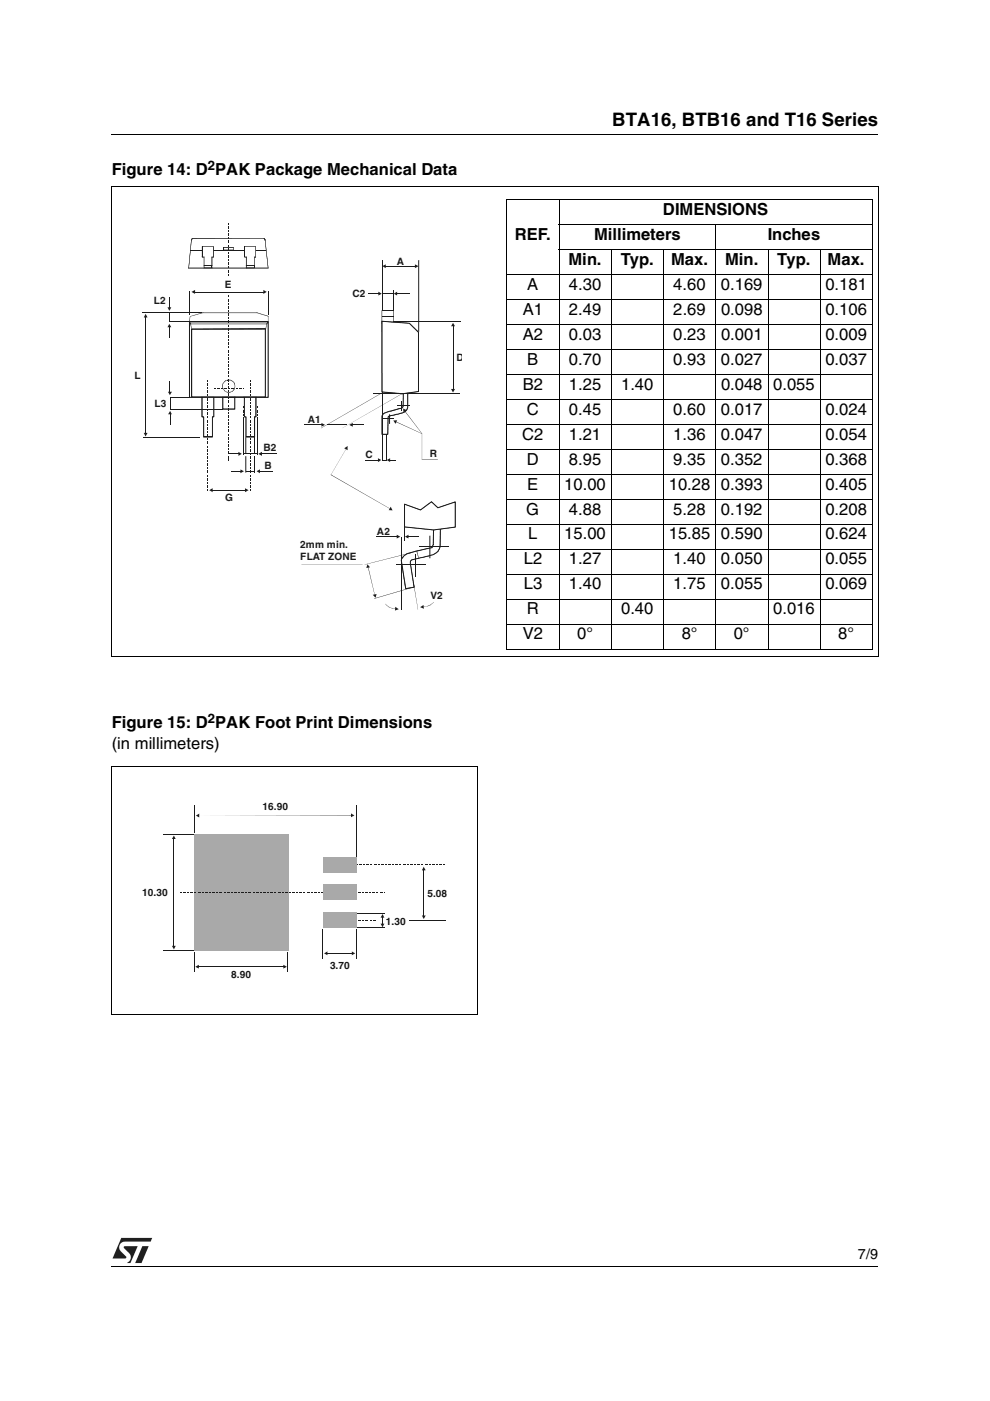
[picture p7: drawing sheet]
<svg xmlns="http://www.w3.org/2000/svg" width="210mm" height="297mm" viewBox="0 0 210 297" stroke-linecap="round" stroke-linejoin="round" font-family="sans-serif">
<path d="M23.7 28.6h162.5M23.7 268.5h162.5" fill="none" stroke="#000" stroke-width=".21"/>
<path d="M23.7 262.1h8.8v5.7h-8.8z" fill="#fff"/>
<g fill="#231f20">
<path d="M30.2 264.2h1.3l-1.5 3.6h-1.3z" fill-rule="evenodd"/>
<path d="M25.7 262.5h6.6l-.4 .7h-5.4a1.21 1.21 0 0 0-1.2 .8 1.21 1.21 0 0 0 .4 1.4l1.1 1-.1 .4h-2.8z" fill-rule="evenodd"/>
<path d="M26.3 264.3l2.9-.1-1.5 3.6h-.8a1.29 1.29 0 0 0 .5-2.1l-1.1-1.1z" fill-rule="evenodd"/>
</g>
<path d="M23.6 39.6h162.7M23.7 39.7v99.4M186.2 39.8v99.3M23.6 139.2h162.7M23.6 162.6h77.7M23.7 162.6v52.5M101.2 162.6v52.5M23.6 215.2h77.7" fill="none" stroke="#000" stroke-width=".21"/>
<g fill="#fff">
<path d="M28.3 47.1h69.5v82.5h-69.5z"/>
<path d="M40.2 68.2h16.7v16h-16.7z"/>
</g>
<path d="M40.2 68.2h16.7v16h-16.7z" fill="none" stroke="#1f1a17" stroke-width=".21"/>
<g fill="#1f1a17">
<path d="M40.2 68.2l16.7 .1z"/>
<path d="M56.8 68.2l.1 16.1z"/>
<path d="M40.1 84.2h16.8z"/>
</g>
<path d="M40.2 68.2v16" fill="none" stroke="#1f1a17" stroke-width=".21"/>
<path d="M40.6 69.8l15.7-.1v14.5h-15.7z" fill-rule="evenodd" fill="#fff"/>
<path d="M40.6 69.8l15.7-.1v14.5h-15.7z" fill="none" stroke="#1f1a17" stroke-width=".21"/>
<g fill="#1f1a17">
<path d="M40.6 69.7l15.7-.1v.2z"/>
<path d="M56.2 69.7l.1 14.5z"/>
<path d="M40.6 84.1h15.7v.1h-15.7z"/>
</g>
<path d="M40.6 69.8v14.4" fill="none" stroke="#1f1a17" stroke-width=".21"/>
<path d="M42.8 84.2h2.5v4.2h-.3v4.3h-1.8v-4.3h-.4z" fill-rule="evenodd" fill="#fff"/>
<path d="M42.8 84.2h2.5v4.2h-.3v4.3h-1.8v-4.3h-.4z" fill="none" stroke="#1f1a17" stroke-width=".21"/>
<g fill="#1f1a17">
<path d="M45 88.3v4.3v-4.3z"/>
<path d="M45 88.3h.3v.1h-.3z"/>
<path d="M45.3 84.2v4.1z"/>
<path d="M42.8 84.2h2.5z"/>
<path d="M42.8 84.2h.1l-.1 4.2z"/>
<path d="M42.8 88.3l.4 .1z"/>
<path d="M43.1 88.4h.1v4.3l-.1-.1z"/>
<path d="M43.2 92.5h1.8v.2h-1.8z"/>
</g>
<path d="M51.8 84.2h2.5v4.2h-.3v4.3h-1.8v-4.3h-.4z" fill-rule="evenodd" fill="#fff"/>
<path d="M51.8 84.2h2.5v4.2h-.3v4.3h-1.8v-4.3h-.4z" fill="none" stroke="#1f1a17" stroke-width=".21"/>
<g fill="#1f1a17">
<path d="M53.9 88.3h.1v4.3h-.1l.1-4.3z"/>
<path d="M54 88.3l.3 .1h-.3z"/>
<path d="M54.2 84.2h.1v4.1h-.1z"/>
<path d="M51.8 84.2h2.5z"/>
<path d="M51.8 84.2v4.2z"/>
<path d="M51.8 88.3l.4 .1z"/>
<path d="M52.1 88.4l.1 4.3z"/>
<path d="M52.2 92.5h1.8v.2h-1.8z"/>
</g>
<path d="M47.2 84.2h2.6v2.5h-2.6z" fill="#fff"/>
<path d="M47.2 84.2h2.6v2.5h-2.6z" fill="none" stroke="#1f1a17" stroke-width=".21"/>
<g fill="#1f1a17">
<path d="M47.2 84.2h.1l-.1 2.6z"/>
<path d="M47.2 86.7h2.6l-2.6 .1z"/>
<path d="M49.8 84.1v2.6z"/>
</g>
<path d="M47.2 84.2h2.6" fill="none" stroke="#1f1a17" stroke-width=".21"/>
<g fill="#1f1a17">
<path d="M40.3 67.1l-.1 1.2-.1-.1z"/>
<path d="M40.3 67.1l2.7-.8v.1v-.1v.1z"/>
<path d="M43 66.3h11.5l-11.5 .1z"/>
<path d="M54.5 66.3l2.4 .8-2.4-.7z"/>
<path d="M56.8 67l.1 1.3z"/>
</g>
<path d="M40.1 61.8v4.9M40.2 68.2h16.7M56.9 61.8v4.9" fill="none" stroke="#1f1a17" stroke-width=".21"/>
<path d="M40.6 61.9l.8-.4v.8l-.8-.4 .8-.4z" fill-rule="evenodd" fill="#1f1a17"/>
<path d="M41.3 61.9h14.6" fill="none" stroke="#1f1a17" stroke-width=".21"/>
<path d="M55.8 61.5l.8 .4-.8 .4v-.8l.8 .4z" fill-rule="evenodd" fill="#1f1a17"/>
<path d="M36.1 87.8v2.2" fill="none" stroke="#1f1a17" stroke-width=".21"/>
<path d="M36.1 87.1l.3 .7h-.8z" fill-rule="evenodd" fill="#1f1a17"/>
<path d="M35.9 69.3v2.2" fill="none" stroke="#1f1a17" stroke-width=".21"/>
<path d="M35.9 68.7l.4 .7h-.8z" fill-rule="evenodd" fill="#1f1a17"/>
<path d="M36 80.9v2.2" fill="none" stroke="#1f1a17" stroke-width=".21"/>
<path d="M35.6 83.1h.8l-.4 .7 .4-.7-.4 .7z" fill-rule="evenodd" fill="#1f1a17"/>
<path d="M35.9 63v2.2" fill="none" stroke="#1f1a17" stroke-width=".21"/>
<path d="M35.5 65.2h.8l-.4 .7 .4-.7-.4 .7z" fill-rule="evenodd" fill="#1f1a17"/>
<path d="M30.2 66.2h12.6M30.4 92.7h12" fill="none" stroke="#1f1a17" stroke-width=".21"/>
<path d="M30.5 91.8h.8l-.4 .7z" fill-rule="evenodd" fill="#1f1a17"/>
<path d="M30.9 67.2v24.7" fill="none" stroke="#1f1a17" stroke-width=".21"/>
<path d="M30.9 66.5l.4 .8h-.8z" fill-rule="evenodd" fill="#1f1a17"/>
<path d="M35.9 68.2h4.2M36.1 86.7h11.2M36.1 84.2h4.1" fill="none" stroke="#1f1a17" stroke-width=".21"/>
<path d="M51.9 103.5l.8 .4-.8 .5 .8-.5-.8 .5z" fill-rule="evenodd" fill="#1f1a17"/>
<path d="M45 103.9h7" fill="none" stroke="#1f1a17" stroke-width=".21"/>
<path d="M44.4 103.9l.7-.4v.9z" fill-rule="evenodd" fill="#1f1a17"/>
<path d="M51.6 88.5v7.9M52.1 92.7v3.4M52.1 96.7v3.5M54 92.7v3.4M54 96.7v3.5M54.5 88.5v7.9" fill="none" stroke="#1f1a17" stroke-width=".21"/>
<g fill="#1f1a17">
<path d="M51.5 86.2l.1 .3z"/>
<path d="M51.5 86.8l.1 .7z"/>
<path d="M51.5 87.8l.1 .3z"/>
<path d="M54.5 86.2v.3z"/>
<path d="M54.5 86.8v.7z"/>
<path d="M54.5 87.8v.3z"/>
</g>
<path d="M51.6 96.2h2.9" fill="none" stroke="#1f1a17" stroke-width=".21"/>
<path d="M52.1 99.9l1.9 .1z" fill="#1f1a17"/>
<path d="M48.6 96.2h2" fill="none" stroke="#1f1a17" stroke-width=".21"/>
<g fill="#1f1a17">
<path d="M50.5 95.8l.8 .4-.8 .4v-.8l.8 .4z" fill-rule="evenodd"/>
<path d="M51 99.5l.7 .4-.7 .4v-.8l.7 .4z" fill-rule="evenodd"/>
</g>
<path d="M49.1 99.9h2z" fill="#1f1a17"/>
<path d="M55.5 96.2h3.3" fill="none" stroke="#1f1a17" stroke-width=".21"/>
<path d="M54.8 96.2l.7-.4v.8z" fill-rule="evenodd" fill="#1f1a17"/>
<path d="M55.1 99.9h2.8" fill="none" stroke="#1f1a17" stroke-width=".21"/>
<path d="M54.4 99.9l.7-.4v.8z" fill-rule="evenodd" fill="#1f1a17"/>
<g fill="#1f1a17">
<path d="M48.5 80.5l.3 .1h-.3z"/>
<path d="M48.8 80.5l.3 .2-.4-.1z"/>
<path d="M49 80.7l.1-.1 .2 .2z"/>
<path d="M49.3 80.7l.2 .3-.3-.1z"/>
<path d="M49.5 80.9l.2 .3z"/>
<path d="M49.5 81.2l.2-.1v.3z"/>
<path d="M49.7 81.4l.1-.1v.4z"/>
<path d="M49.7 81.6l.1 .3z"/>
<path d="M49.8 81.9v.3z"/>
<path d="M49.7 82.1v.4z"/>
<path d="M49.7 82.4h.1l-.2 .3z"/>
<path d="M49.6 82.5l-.1 .4z"/>
<path d="M49.2 82.9l.3-.1-.3 .3z"/>
<path d="M48.9 83.1l.4-.1z"/>
<path d="M48.7 83.1l.1 .1-.1-.1h.3l-.3 .1z"/>
<path d="M48.4 83.2l.3-.1 .1 .1z"/>
<path d="M48.2 83.1h.3v.2z"/>
<path d="M47.9 83.1h.4l-.1 .1z"/>
<path d="M47.7 82.9l.3 .2z"/>
<path d="M47.5 82.8l.3 .1-.1 .1z"/>
<path d="M47.4 82.6l.2 .2h-.1z"/>
<path d="M47.2 82.3l.2 .3z"/>
<path d="M47.1 82.1l.2 .3h-.1l-.1-.3h.1z"/>
<path d="M47.1 81.9l.1-.1v.3h-.1v-.2h.1z"/>
<path d="M47.1 81.6h.1v.3h-.1z"/>
<path d="M47.2 81.3v.3z"/>
<path d="M47.4 81.1l-.1 .3z"/>
<path d="M47.5 80.9l.1 .1-.1 .2v-.3l.1 .1z"/>
<path d="M47.5 80.9l.3-.2-.2 .3z"/>
<path d="M47.7 80.7l.3-.1-.2 .3z"/>
<path d="M48 80.6l.3-.1v.1v-.1v.1z"/>
<path d="M48.3 80.5h.2v.1h-.2z"/>
<path d="M40.4 68.6l16.2 .1h-16.2z"/>
<path d="M56.5 68.7l-.2 1.2z"/>
<path d="M40.6 69.8h15.7v.1h-15.7z"/>
<path d="M40.3 68.7h.2l.1 1.1z"/>
</g>
<path d="M40.2 68.2l.2 .5M56.9 68.2l-.3 .5M36.1 84.2v2.5" fill="none" stroke="#1f1a17" stroke-width=".21"/>
<path d="M35.9 66.3v1.9z" fill="#1f1a17"/>
<path d="M40.7 50.7l.1-.1h15.3l.2 .4 .6 5.9h-16.9z" fill-rule="evenodd" fill="#fff"/>
<g fill="#1f1a17">
<path d="M40.8 50.6l15.2-.1z"/>
<path d="M40.7 50.6l.2-.1v.2z"/>
<path d="M40.7 50.7l.2-.1z"/>
<path d="M40.6 50.7l.1-.1 .1 .1z"/>
<path d="M40.6 50.7h.1l-.1 .1z"/>
<path d="M40.6 50.8l.1 .1z"/>
<path d="M40.6 50.8v.2z"/>
<path d="M40.6 50.9v.2z"/>
<path d="M40.6 51l-.1 .1z"/>
<path d="M40.5 51.1l-.5 5.8z"/>
<path d="M40 56.8h16.9v.1h-16.9z"/>
<path d="M56.3 50.9l.5 6z"/>
<path d="M56.1 50.9l.2 .1z"/>
<path d="M56.1 50.9l.2-.1z"/>
<path d="M56.1 50.8h.2z"/>
<path d="M56.1 50.7l.1 .1h-.1z"/>
<path d="M56 50.6l.2 .1z"/>
<path d="M56 50.6h.2l-.2 .1z"/>
<path d="M56 50.5v.2z"/>
<path d="M55.9 50.5l.1 .1z"/>
<path d="M56 50.5v.1z"/>
</g>
<path d="M47.5 52.5h2v.5h-2z" fill="#fff"/>
<g fill="#1f1a17">
<path d="M47.5 52.4h2l.1 .1h-2.1z"/>
<path d="M49.5 52.5l.1 .6z"/>
<path d="M47.4 53h2.1v.1z"/>
<path d="M47.4 52.4l.1 .6z"/>
<path d="M47.4 52.5l.1 .5z"/>
</g>
<path d="M40.4 53.1h16" fill="none" stroke="#1f1a17" stroke-width=".21"/>
<path d="M43.3 56.3v.5h1.7v-.5zM42.9 52.3h2.4v2.2h-.3v1.8h-1.7v-1.8h-.4z" fill-rule="evenodd" fill="#fff"/>
<g fill="#1f1a17">
<path d="M43.2 56.3h1.8v.1z"/>
<path d="M43.2 56.3l.1 .6z"/>
<path d="M43.3 56.7h1.7v.2h-1.7z"/>
<path d="M44.9 56.3h.1v.5h-.1z"/>
<path d="M42.9 52.2l2.4 .1z"/>
<path d="M45.2 52.3h.1v2.3l-.1-.1 .1 .1z"/>
<path d="M44.9 54.5l.4-.1v.2z"/>
<path d="M44.9 54.5h.1v1.9l-.1-.1 .1 .1z"/>
<path d="M43.2 54.5l.1 1.8z"/>
<path d="M42.8 54.5l.5-.1v.2z"/>
<path d="M42.8 52.2l.1 2.3h-.1z"/>
</g>
<path d="M42.9 52.3v2.2" fill="none" stroke="#1f1a17" stroke-width=".21"/>
<path d="M52.2 56.3v.5h1.7v-.5zM51.9 52.3h2.3v2.2h-.3v1.8h-1.7v-1.8h-.3z" fill-rule="evenodd" fill="#fff"/>
<g fill="#1f1a17">
<path d="M52.2 56.3h1.7v.1h-1.7z"/>
<path d="M52.2 56.3h.1v.6l-.1-.1z"/>
<path d="M52.2 56.7h1.7l.1 .2h-1.8z"/>
<path d="M53.9 56.3l.1 .5z"/>
<path d="M51.9 52.2l2.4 .1z"/>
<path d="M54.2 52.3l.1 2.3z"/>
<path d="M53.9 54.4h.3v.2h-.3z"/>
<path d="M53.9 54.5l.1 1.9z"/>
<path d="M52.2 54.5l.1-.1v1.9h-.1z"/>
<path d="M51.8 54.4h.4v.2h-.4z"/>
<path d="M51.8 52.2l.1 2.3z"/>
</g>
<path d="M51.9 52.3v2.2" fill="none" stroke="#1f1a17" stroke-width=".21"/>
<g fill="#1f1a17">
<path d="M48.4 62.7l.1 .3z"/>
<path d="M48.4 63.3l.1 .6z"/>
<path d="M48.4 64.2l.1 .3z"/>
<path d="M48.4 64.9l.1 .5z"/>
<path d="M48.4 65.8l.1 .3z"/>
<path d="M48.4 66.4l.1 .6z"/>
<path d="M48.4 67.3l.1 .3z"/>
<path d="M48.4 67.9l.1 .7z"/>
<path d="M48.4 68.9l.1 .3z"/>
<path d="M48.4 69.5l.1 .6z"/>
<path d="M48.4 70.4l.1 .3z"/>
<path d="M48.4 71l.1 .6z"/>
<path d="M48.4 71.9l.1 .4z"/>
<path d="M48.4 72.6l.1 .6z"/>
<path d="M48.4 73.5l.1 .3z"/>
<path d="M48.4 74.1l.1 .6z"/>
<path d="M48.4 75.1l.1 .3z"/>
<path d="M48.4 75.6l.1 .6z"/>
<path d="M48.4 76.5l.1 .4z"/>
<path d="M48.4 77.2l.1 .6z"/>
<path d="M48.4 78.1l.1 .3z"/>
<path d="M48.4 78.7l.1 .6z"/>
<path d="M48.4 79.7l.1 .3z"/>
<path d="M48.4 80.3l.1 .6z"/>
<path d="M48.4 81.2l.1 .3z"/>
<path d="M48.4 81.8l.1 .7z"/>
<path d="M48.4 82.8l.1 .3z"/>
<path d="M48.4 83.4l.1 .6z"/>
<path d="M48.4 84.3l.1 .3z"/>
<path d="M48.4 84.9l.1 .6z"/>
<path d="M48.4 85.9l.1 .2z"/>
<path d="M48.4 86.4l.1 .7z"/>
<path d="M48.4 87.4l.1 .3z"/>
<path d="M48.4 88l.1 .6z"/>
<path d="M48.4 88.9l.1 .3z"/>
<path d="M48.4 89.6l.1 .6z"/>
<path d="M48.4 90.5l.1 .3z"/>
<path d="M48.4 91.1l.1 .6z"/>
<path d="M48.4 92l.1 .3z"/>
<path d="M48.4 92.6l.1 .7z"/>
<path d="M48.4 93.6l.1 .3z"/>
<path d="M48.4 94.2l.1 .6z"/>
<path d="M48.4 95.1l.1 .3z"/>
<path d="M48.4 95.7l.1 .7z"/>
<path d="M48.4 96.6l.1 .3z"/>
<path d="M48.4 97.2l.1 .5z"/>
<path d="M48.4 47.3l.1 .3z"/>
<path d="M48.4 47.9l.1 .6z"/>
<path d="M48.4 48.8l.1 .3z"/>
<path d="M48.4 49.4l.1 .7z"/>
<path d="M48.4 50.4l.1 .3z"/>
<path d="M48.4 51l.1 .6z"/>
<path d="M48.4 51.9l.1 .3z"/>
<path d="M48.4 52.5l.1 .7z"/>
<path d="M48.4 53.5l.1 .3z"/>
<path d="M48.4 54.1l.1 .6z"/>
<path d="M48.4 55l.1 .3z"/>
<path d="M48.4 55.6l.1 .6z"/>
<path d="M48.4 56.6l.1 .3z"/>
<path d="M48.4 57.1l.1 .7z"/>
<path d="M48.4 58.1l.1 .3z"/>
<path d="M83.4 65.8h.1v2.9h-.1z"/>
<path d="M80.9 68.7l2.5-.1v.1z"/>
<path d="M80.9 65.8h.1v2.9h-.1z"/>
</g>
<path d="M81 65.8h2.4M81 67.1h2.4" fill="none" stroke="#1f1a17" stroke-width=".21"/>
<path d="M85.5 83.1h.9v3.3a1.75 1.75 0 0 1-1.6 1.3l-1.9 .4-.6 .3-.1 3.7h-1.2v-3.9a1.77 1.77 0 0 1 1.5-1l2-.5a.76 .76 0 0 0 1-.7z" fill-rule="evenodd" fill="#fff"/>
<path d="M85.5 83.1h.9v3.3a1.75 1.75 0 0 1-1.6 1.3l-1.9 .4-.6 .3-.1 3.7h-1.2v-3.9a1.77 1.77 0 0 1 1.5-1l2-.5a.76 .76 0 0 0 1-.7z" fill="none" stroke="#1f1a17" stroke-width=".21"/>
<g fill="#1f1a17">
<path d="M86.4 86.4v.3l-.1-.1z"/>
<path d="M86.3 86.6l.1 .1-.1 .2h-.2z"/>
<path d="M86.1 86.9h.2l-.2 .2z"/>
<path d="M86.1 87l-.1 .2z"/>
<path d="M85.8 87.2h.2l-.1 .2z"/>
<path d="M85.7 87.3l.1-.1 .1 .2-.2 .1z"/>
<path d="M85.5 87.4l.2-.1v.2z"/>
<path d="M85.4 87.5h.2z"/>
<path d="M85.1 87.5l.3 .1-.3 .1z"/>
<path d="M84.8 87.6l.3-.1v.2l-.3 .1z"/>
<path d="M84.5 87.8l.3-.2v.2z"/>
<path d="M84.1 87.8h.4l-.4 .1z"/>
<path d="M83.7 87.9l.4-.1v.1l-.3 .1z"/>
<path d="M83.3 88l.4-.1 .1 .1z"/>
<path d="M82.9 88.1h.5z"/>
<path d="M82.5 88.2h.4l-.4 .1z"/>
<path d="M82.4 88.2l.1 .1z"/>
<path d="M82.3 88.3h.2z"/>
<path d="M82.3 88.3h.1z"/>
<path d="M82.3 88.3l.1 .1z"/>
<path d="M82.3 88.4v.2z"/>
<path d="M82.3 88.5l-.1 .2z"/>
<path d="M82.2 88.7l.1 3.5-.1-.1z"/>
<path d="M80.9 92.1l1.3-.1v.2z"/>
</g>
<path d="M81 88.2v3.9" fill="none" stroke="#1f1a17" stroke-width=".21"/>
<g fill="#1f1a17">
<path d="M81 88l.1 .2h-.2z"/>
<path d="M81.1 87.9v.2z"/>
<path d="M81.2 87.8h.1l-.1 .2z"/>
<path d="M81.2 87.8h.2z"/>
<path d="M81.3 87.7h.1v.1z"/>
<path d="M81.4 87.6h.2l-.2 .1z"/>
<path d="M81.6 87.5h.1z"/>
<path d="M81.7 87.5h.2z"/>
<path d="M81.9 87.4h.3z"/>
<path d="M82.1 87.3h.4l-.3 .1z"/>
<path d="M82.5 87.2l.5-.1v.1z"/>
<path d="M83 87.1l.5-.2v.1l-.5 .2z"/>
<path d="M83.5 86.9l.5-.1 .1 .1-.6 .1z"/>
<path d="M84 86.8l.5-.2v.1l-.4 .2z"/>
<path d="M84.5 86.6h.4l-.4 .1z"/>
<path d="M84.9 86.6l.3-.1v.1z"/>
<path d="M85.2 86.5l.1 .1z"/>
<path d="M85.2 86.4l.1 .1z"/>
<path d="M85.2 86.4h.1z"/>
<path d="M85.3 86.3v.1z"/>
<path d="M85.3 86.3h.2z"/>
<path d="M85.4 86.1l.1 .2z"/>
<path d="M85.4 86.1l.1 .1z"/>
<path d="M85.5 83.1v2.9z"/>
<path d="M85.5 83.1h1l-1 .1z"/>
</g>
<path d="M86.5 83.1v3.3" fill="none" stroke="#1f1a17" stroke-width=".21"/>
<path d="M81 68.1l5.8 .4 1.9 1.9v12.6l-3.4 .5-4.3-.4z" fill-rule="evenodd" fill="#fff"/>
<path d="M81 68.1l5.8 .4 1.9 1.9v12.6l-3.4 .5-4.3-.4z" fill="none" stroke="#1f1a17" stroke-width=".21"/>
<g fill="#1f1a17">
<path d="M81 68.1l5.8 .4-5.9-.3z"/>
<path d="M86.8 68.5l2 1.9-.1 .1-2-1.9z"/>
<path d="M88.7 70.4l.1 12.7z"/>
<path d="M85.3 83.4l3.5-.3-3.5 .5z"/>
<path d="M80.9 83.1l4.4 .3v.2z"/>
</g>
<path d="M81 68.1v15" fill="none" stroke="#1f1a17" stroke-width=".21"/>
<path d="M91.9 110.9h1.5l-.1 5a2.78 2.78 0 0 1-2.5 2l-3.5 .8-.2 .2-.1 .5 .8 5.1-1.8 .3-.9-6a2.36 2.36 0 0 1 2.3-1.7l4.2-1 .3-.7z" fill-rule="evenodd" fill="#fff"/>
<path d="M91.9 110.9h1.5l-.1 5a2.78 2.78 0 0 1-2.5 2l-3.5 .8-.2 .2-.1 .5 .8 5.1-1.8 .3-.9-6a2.36 2.36 0 0 1 2.3-1.7l4.2-1 .3-.7z" fill="none" stroke="#1f1a17" stroke-width=".21"/>
<g fill="#1f1a17">
<path d="M93.3 115.9h.1l-.2 .5z"/>
<path d="M93.1 116.3l-.1 .4-.1-.1z"/>
<path d="M92.9 116.6l.1 .1-.1 .3z"/>
<path d="M92.6 117.1l.3-.1z"/>
<path d="M92.4 117.2l.2-.1-.1 .2z"/>
<path d="M92.2 117.3h.3z"/>
<path d="M92 117.5l.2-.1z"/>
<path d="M91.7 117.6h.3z"/>
<path d="M91.3 117.7l.5-.1z"/>
<path d="M90.8 117.8h.6l-.6 .1z"/>
<path d="M90.3 117.9l.5-.1v.1z"/>
<path d="M89.8 118.1l.6-.1-.6 .2z"/>
<path d="M89.2 118.2l.6-.1v.1z"/>
<path d="M88.6 118.4l.6-.1z"/>
<path d="M88 118.5l.6-.1z"/>
<path d="M87.3 118.6h.7l-.6 .1z"/>
<path d="M87.3 118.6v.1z"/>
<path d="M87.3 118.6v.2z"/>
<path d="M87.1 118.8h.2z"/>
<path d="M87 118.8h.2z"/>
<path d="M87 118.8l.1 .2h-.1z"/>
<path d="M87 119h.1v.2z"/>
<path d="M87 119.1v.3z"/>
<path d="M87 119.4l.9 5.1h-.1z"/>
<path d="M85.9 124.8l1.9-.3z"/>
<path d="M85 118.8h.1l1 6h-.2z"/>
<path d="M85.1 118.5l.1 .1-.1 .2h-.1z"/>
<path d="M85.2 118.3v.3l-.1-.1z"/>
<path d="M85.3 118.1l.2 .1-.2 .2z"/>
<path d="M85.3 118.1l.3-.1-.1 .2z"/>
<path d="M85.5 117.9l.2-.2 .1 .1z"/>
<path d="M85.7 117.7l.2-.2 .1 .1z"/>
<path d="M85.9 117.5l.2-.1 .1 .1-.2 .1z"/>
<path d="M86.1 117.4h.3l-.2 .1z"/>
<path d="M86.4 117.3l.4-.1v.1z"/>
<path d="M86.8 117.2l.6-.1-.6 .2z"/>
<path d="M87.4 117.1l.7-.3v.1z"/>
<path d="M88.1 116.8l.8-.2v.2l-.8 .1z"/>
<path d="M88.9 116.6l.9-.1-.9 .3z"/>
<path d="M89.7 116.5l.8-.3 .1 .2z"/>
<path d="M90.5 116.2h.6l-.5 .2z"/>
<path d="M91.1 116.2l.6-.1z"/>
<path d="M91.6 116l.1 .1z"/>
<path d="M91.6 115.9l.1 .1z"/>
<path d="M91.6 115.9h.2l-.1 .1z"/>
<path d="M91.7 115.7l.1 .2z"/>
<path d="M91.8 115.5l.1 .1-.1 .1z"/>
<path d="M91.8 115.4l.1 .2z"/>
<path d="M91.8 115.3l.1 .1z"/>
<path d="M91.9 110.9h.1l-.1 4.4h-.1z"/>
<path d="M91.9 110.9h1.6l-1.6 .1z"/>
</g>
<path d="M93.4 110.9v5" fill="none" stroke="#1f1a17" stroke-width=".21"/>
<path d="M85.8 106.9l3.4 1.2 2.3-1.7 1.3 1.3 3.7-1.3v5.4l-4.6 .6-6.1-.7z" fill-rule="evenodd" fill="#fff"/>
<path d="M85.8 106.9l3.4 1.2 2.3-1.7 1.3 1.3 3.7-1.3v5.4l-4.6 .6-6.1-.7z" fill="none" stroke="#1f1a17" stroke-width=".21"/>
<g fill="#1f1a17">
<path d="M96.5 106.4h.1v5.4h-.1z"/>
<path d="M91.9 112.4l4.7-.6z"/>
<path d="M85.7 111.7l6.2 .7z"/>
<path d="M85.7 106.8l.1 .1v4.8h-.1z"/>
<path d="M85.8 106.8l3.4 1.3v.1z"/>
<path d="M89.1 108.1l2.4-1.8-2.3 1.9z"/>
<path d="M91.4 106.4l.1-.1 1.4 1.4z"/>
<path d="M92.8 107.6l3.8-1.2z"/>
</g>
<path d="M81 55.2v10.5M88.8 55.2v15.1M78 62.3h2.3M83.4 68.3h14.2M83.5 61.5v4.3M79.2 83.4h18.4" fill="none" stroke="#1f1a17" stroke-width=".21"/>
<path d="M80.2 61.8l.7 .5-.7 .4v-.9l.7 .5z" fill-rule="evenodd" fill="#1f1a17"/>
<path d="M84.2 62.3h2.7" fill="none" stroke="#1f1a17" stroke-width=".21"/>
<g fill="#1f1a17">
<path d="M83.5 62.3l.7-.5v.9z" fill-rule="evenodd"/>
<path d="M81.1 56.4l.7-.4v.9l-.7-.5 .7-.4z" fill-rule="evenodd"/>
</g>
<path d="M81.7 56.5h6.4" fill="none" stroke="#1f1a17" stroke-width=".21"/>
<path d="M88 56l.7 .4-.7 .5v-.9l.7 .4z" fill-rule="evenodd" fill="#1f1a17"/>
<path d="M81.1 62.3h2.3" fill="none" stroke="#1f1a17" stroke-width=".21"/>
<path d="M96.1 68.5l.4 .7h-.9l.5-.7 .4 .7z" fill-rule="evenodd" fill="#1f1a17"/>
<path d="M96.1 69.1v13.4" fill="none" stroke="#1f1a17" stroke-width=".21"/>
<path d="M95.6 82.5h.9l-.4 .7 .4-.7-.4 .7z" fill-rule="evenodd" fill="#1f1a17"/>
<path d="M72.6 90.8l12.8-7.4z" fill="#1f1a17"/>
<path d="M81 83.1v14.6" fill="none" stroke="#1f1a17" stroke-width=".21"/>
<path d="M68 90.8l12.8-7.4z" fill="#1f1a17"/>
<path d="M81.9 92.1v5.6M84.2 85.9h2.6" fill="none" stroke="#1f1a17" stroke-width=".21"/>
<path d="M85.1 85v2z" fill="#1f1a17"/>
<path d="M80.9 88.8h2.6M82.6 87.8v2.1M84 119.7h6.2M88 117.5v4.8M88.9 115.8h6.3M91.1 113.6v4.8" fill="none" stroke="#1f1a17" stroke-width=".21"/>
<g fill="#1f1a17">
<path d="M89.5 97.3l3.3 .1z"/>
<path d="M89.5 91.9v5.5z"/>
<path d="M85.8 87.2l3.7 4.7z"/>
<path d="M84 89.4l5.5 2.5z"/>
</g>
<g fill="#1f1a17">
<path d="M85.5 86.6l.7 .4-.6 .5z" fill-rule="evenodd"/>
<path d="M83.4 89.2l.8-.1-.3 .8z" fill-rule="evenodd"/>
</g>
<path d="M69.5 90.1h4.1M74.7 90.1h2.5" fill="none" stroke="#1f1a17" stroke-width=".21"/>
<g fill="#1f1a17">
<path d="M74 90.1l.8-.4v.8z" fill-rule="evenodd"/>
<path d="M82 97.5l.7-.3v.8z" fill-rule="evenodd"/>
</g>
<path d="M82.6 97.5l1.3 .1z" fill="#1f1a17"/>
<path d="M64.6 90.1h3.6" fill="none" stroke="#1f1a17" stroke-width=".21"/>
<path d="M68.2 89.7l.7 .4-.7 .4v-.8l.7 .4z" fill-rule="evenodd" fill="#1f1a17"/>
<path d="M77.6 97.6h2.6" fill="none" stroke="#1f1a17" stroke-width=".21"/>
<g fill="#1f1a17">
<path d="M80.1 97.2l.8 .3-.8 .5v-.8l.8 .3z" fill-rule="evenodd"/>
<path d="M73 95l.7-.4v.9v-.9v.9z" fill-rule="evenodd"/>
<path d="M82.8 107.4l.4 .8h-.8l.4-.8 .4 .8z" fill-rule="evenodd"/>
</g>
<g fill="#1f1a17">
<path d="M81.1 97.5l.6 .1z"/>
<path d="M73.4 95.2l-3.3 5.5z"/>
<path d="M70.2 100.6l12.5 7.2z"/>
<path d="M77.3 119.7l10-2.6z"/>
<path d="M79.3 126.9l7.9-2.2z"/>
</g>
<path d="M85.1 113.8v15.4" fill="none" stroke="#1f1a17" stroke-width=".21"/>
<g fill="#1f1a17">
<path d="M87.6 123.5l1 5.8z"/>
<path d="M89.8 128.6l.4 .1z"/>
<path d="M90.1 128.6h.4z"/>
<path d="M90.4 128.6l.4-.1z"/>
<path d="M90.7 128.4h.3z"/>
<path d="M91 128.3h.3z"/>
<path d="M91.2 128.2l.3-.1z"/>
<path d="M91.4 128.1l.3-.2z"/>
<path d="M91.7 127.9l.3-.2z"/>
<path d="M83.5 129h.4z"/>
<path d="M83.2 128.9l.3 .1z"/>
<path d="M82.9 128.9l.3 .1z"/>
<path d="M82.6 128.7l.3 .2z"/>
<path d="M82.3 128.6l.3 .2z"/>
<path d="M82.1 128.4l.3 .2z"/>
<path d="M81.9 128.3l.3 .1z"/>
<path d="M81.7 128.1l.3 .2z"/>
</g>
<g fill="#1f1a17">
<path d="M89.1 128.7l.7-.4 .1 .8-.8-.4 .7-.4z" fill-rule="evenodd"/>
<path d="M83.8 128.7l.7 .5-.8 .3 .8-.3-.8 .3z" fill-rule="evenodd"/>
</g>
<path d="M79.9 113.8h4.3M85.7 111.7v3" fill="none" stroke="#1f1a17" stroke-width=".21"/>
<path d="M84.1 113.4l.8 .4-.8 .4v-.8l.8 .4z" fill-rule="evenodd" fill="#1f1a17"/>
<path d="M86.5 113.8h2.3" fill="none" stroke="#1f1a17" stroke-width=".21"/>
<g fill="#1f1a17">
<path d="M85.9 113.8l.7-.4v.8z" fill-rule="evenodd"/>
<path d="M77.9 119.6l.5 .7-.7 .1 .2-.8 .5 .7z" fill-rule="evenodd"/>
<path d="M79 126.1l.8-.2-.2 .8 .2-.8-.2 .8z" fill-rule="evenodd"/>
</g>
<g fill="#1f1a17">
<path d="M88.3 116.9l.1-.1 .4 1.6z"/>
<path d="M44.1 80.6v.3z"/>
<path d="M44.1 81.2v.7z"/>
<path d="M44.1 82.2v.3z"/>
<path d="M44.1 82.8v.6z"/>
<path d="M44.1 83.7v.3z"/>
<path d="M44.1 84.3v.6z"/>
<path d="M44.1 85.3v.3z"/>
<path d="M44.1 85.9v.6z"/>
<path d="M44.1 86.8v.3z"/>
<path d="M44.1 87.4v.7z"/>
<path d="M44.1 88.3v.3z"/>
<path d="M44.1 89v.6z"/>
<path d="M44.1 89.9v.3z"/>
<path d="M44.1 90.5v.6z"/>
<path d="M44.1 91.4v.3z"/>
<path d="M44.1 92v.7z"/>
<path d="M44.1 93v.3z"/>
<path d="M44.1 93.6v.6z"/>
<path d="M44.1 94.5v.3z"/>
<path d="M44.1 95.1v.7z"/>
<path d="M44.1 96.1v.3z"/>
<path d="M44.1 96.6v.7z"/>
<path d="M44.1 97.6v.3z"/>
<path d="M44.1 98.2v.6z"/>
<path d="M44.1 99.1v.3z"/>
<path d="M44.1 99.7v.7z"/>
<path d="M44.1 100.7v.3z"/>
<path d="M44.1 101.3v.6z"/>
<path d="M44.1 102.2v.3z"/>
<path d="M44.1 102.9v.6z"/>
<path d="M44.1 103.8v.3z"/>
<path d="M53 80.6l.1 .3z"/>
<path d="M53 81.2l.1 .7z"/>
<path d="M53 82.2l.1 .3z"/>
<path d="M53 82.8l.1 .6z"/>
<path d="M53 83.7l.1 .3z"/>
<path d="M53 84.3l.1 .6z"/>
<path d="M53 85.3l.1 .3z"/>
<path d="M53 85.9l.1 .6z"/>
<path d="M53 86.8l.1 .3z"/>
<path d="M53 87.4l.1 .7z"/>
<path d="M53 88.3l.1 .3z"/>
<path d="M53 89l.1 .6z"/>
<path d="M53 89.9l.1 .3z"/>
<path d="M53 90.5l.1 .6z"/>
<path d="M53 91.4l.1 .3z"/>
<path d="M53 92l.1 .7z"/>
<path d="M53 93l.1 .3z"/>
<path d="M53 93.6l.1 .6z"/>
<path d="M53 94.5l.1 .3z"/>
<path d="M53 95.1l.1 .7z"/>
<path d="M53 96.1l.1 .3z"/>
<path d="M53 96.6l.1 .7z"/>
<path d="M53 97.6l.1 .3z"/>
<path d="M53 98.2l.1 .6z"/>
<path d="M53 99.1l.1 .3z"/>
<path d="M53 99.7l.1 .7z"/>
<path d="M53 100.7l.1 .3z"/>
<path d="M53 101.3l.1 .6z"/>
<path d="M53 102.2l.1 .3z"/>
<path d="M53 102.9l.1 .6z"/>
<path d="M53 103.8l.1 .3z"/>
<path d="M45.3 82.3l.3 .1z"/>
<path d="M45.9 82.3l.7 .1z"/>
<path d="M46.9 82.3l.3 .1z"/>
<path d="M47.5 82.3l.6 .1z"/>
<path d="M48.4 82.3l.3 .1z"/>
<path d="M49.1 82.3l.6 .1z"/>
<path d="M50 82.3l.3 .1z"/>
<path d="M50.6 82.3l.6 .1z"/>
<path d="M51.5 82.3l.2 .1z"/>
<path d="M78 120.3l1.4 5.8z"/>
</g>
<path d="M63.9 119.7h13.1" fill="none" stroke="#1f1a17" stroke-width=".21"/>
<path d="M30 170.1h64.9v37.5h-64.9z" fill="#fff"/>
<path d="M41.2 176.9h19.9v24.7h-19.9z" fill="#aaa9a9"/>
<path d="M73.2 183.3h.8v.1h-.8z" fill="#131516"/>
<path d="M73.2 183.3h.8v.1h-.8z" fill="none" stroke="#1f1a17" stroke-width=".21"/>
<path d="M72.9 195h.8v.2h-.8z" fill="#131516"/>
<path d="M72.9 195h.8v.2h-.8z" fill="none" stroke="#1f1a17" stroke-width=".21"/>
<path d="M41.5 172.9l.7-.4v.8l-.7-.4 .7-.4z" fill-rule="evenodd" fill="#1f1a17"/>
<path d="M42.2 172.9h32.3" fill="none" stroke="#1f1a17" stroke-width=".21"/>
<g fill="#1f1a17">
<path d="M74.4 172.5l.7 .4-.7 .4v-.8l.7 .4z" fill-rule="evenodd"/>
<path d="M41.4 205l.8-.4v.8l-.8-.4 .8-.4z" fill-rule="evenodd"/>
</g>
<path d="M42.1 205h18.1" fill="none" stroke="#1f1a17" stroke-width=".21"/>
<g fill="#1f1a17">
<path d="M60.1 204.6l.7 .4-.7 .4v-.8l.7 .4z" fill-rule="evenodd"/>
<path d="M68.7 202.1l.7-.4v.8l-.7-.4 .7-.4z" fill-rule="evenodd"/>
</g>
<path d="M69.4 202.1h5.3" fill="none" stroke="#1f1a17" stroke-width=".21"/>
<g fill="#1f1a17">
<path d="M74.6 201.7l.7 .4-.7 .4v-.8l.7 .4z" fill-rule="evenodd"/>
<path d="M36.9 177.2l.4 .7h-.9l.5-.7 .4 .7z" fill-rule="evenodd"/>
</g>
<path d="M36.9 177.8v22.8" fill="none" stroke="#1f1a17" stroke-width=".21"/>
<g fill="#1f1a17">
<path d="M36.4 200.5h.9l-.4 .8 .4-.8-.4 .8z" fill-rule="evenodd"/>
<path d="M81.1 193.8l.4 .8h-.8l.4-.8 .4 .8z" fill-rule="evenodd"/>
<path d="M80.7 195.8h.8l-.4 .8 .4-.8-.4 .8z" fill-rule="evenodd"/>
<path d="M89.8 183.8l.5 .7h-.8l.3-.7 .5 .7z" fill-rule="evenodd"/>
</g>
<path d="M81.1 194.5l.1 1.4z" fill="#1f1a17"/>
<path d="M89.8 184.4v9.8" fill="none" stroke="#1f1a17" stroke-width=".21"/>
<path d="M89.5 194.1h.8l-.5 .8 .5-.8-.5 .8z" fill-rule="evenodd" fill="#1f1a17"/>
<path d="M34.5 176.9h6.4M41.2 170.6v5.9M75.6 170.6v11.1M68.5 197.1v6.1M75.6 197.1v6.1M75.8 193.6h5.8M75.8 196.6h5.8M86.9 195.1h7.6M34.5 201.4h6.4M41.2 201.8v4.2M61 201.8v4.2" fill="none" stroke="#1f1a17" stroke-width=".21"/>
<g fill="#1f1a17">
<path d="M72.3 195.1l.3 .1z"/>
<path d="M72.9 195.1l.6 .1z"/>
<path d="M73.8 195.1l.3 .1z"/>
<path d="M74.4 195.1l.6 .1z"/>
<path d="M75.3 195.1l.3 .1z"/>
<path d="M75.9 195.1l.7 .1z"/>
<path d="M76.9 195.1l.3 .1z"/>
<path d="M77.5 195.1l.6 .1z"/>
<path d="M78.4 195.1l.3 .1z"/>
<path d="M79 195.1l.7 .1z"/>
<path d="M69.3 183.3l.3 .1z"/>
<path d="M70 183.3l.6 .1z"/>
<path d="M70.9 183.3l.3 .1z"/>
<path d="M71.5 183.3l.6 .1z"/>
<path d="M72.4 183.3l.3 .1z"/>
<path d="M73 183.3l.7 .1z"/>
<path d="M74 183.3l.3 .1z"/>
<path d="M74.6 183.3l.6 .1z"/>
<path d="M75.5 183.3l.3 .1z"/>
<path d="M76.2 183.3l.6 .1z"/>
<path d="M77 183.3l.3 .1z"/>
<path d="M77.6 183.3l.7 .1z"/>
<path d="M78.6 183.3l.3 .1z"/>
<path d="M79.2 183.3l.6 .1z"/>
<path d="M80.1 183.3l.3 .1z"/>
<path d="M80.8 183.3l.6 .1z"/>
<path d="M81.7 183.3l.3 .1z"/>
<path d="M82.3 183.3l.6 .1z"/>
<path d="M83.2 183.3l.4 .1z"/>
<path d="M83.9 183.3l.6 .1z"/>
<path d="M84.8 183.3l.2 .1z"/>
<path d="M85.4 183.3l.6 .1z"/>
<path d="M86.3 183.3l.3 .1z"/>
<path d="M86.9 183.3l.6 .1z"/>
<path d="M87.8 183.3l.4 .1z"/>
<path d="M88.5 183.3l.6 .1z"/>
<path d="M89.4 183.3l.3 .1z"/>
<path d="M90 183.3l.6 .1z"/>
<path d="M90.9 183.3l.3 .1z"/>
<path d="M91.5 183.3l.7 .1z"/>
<path d="M92.5 183.3l.3 .1z"/>
<path d="M93.1 183.3l.6 .1z"/>
<path d="M94 183.3l.4 .1z"/>
<path d="M38.2 189.2l.3 .1z"/>
<path d="M38.8 189.2l.6 .1z"/>
<path d="M39.7 189.2l.3 .1z"/>
<path d="M40.3 189.2l.7 .1z"/>
<path d="M41.3 189.2l.3 .1z"/>
<path d="M41.9 189.2l.6 .1z"/>
<path d="M42.8 189.2l.3 .1z"/>
<path d="M43.4 189.2l.6 .1z"/>
<path d="M44.3 189.2l.4 .1z"/>
<path d="M45 189.2l.6 .1z"/>
<path d="M45.9 189.2l.3 .1z"/>
<path d="M46.5 189.2l.6 .1z"/>
<path d="M47.5 189.2l.3 .1z"/>
<path d="M48 189.2l.7 .1z"/>
<path d="M49 189.2l.3 .1z"/>
<path d="M49.6 189.2l.6 .1z"/>
<path d="M50.5 189.2l.3 .1z"/>
<path d="M51.1 189.2l.7 .1z"/>
<path d="M52.1 189.2l.3 .1z"/>
<path d="M52.7 189.2l.6 .1z"/>
<path d="M53.6 189.2l.3 .1z"/>
<path d="M54.2 189.2l.7 .1z"/>
<path d="M55.2 189.2l.3 .1z"/>
<path d="M55.8 189.2l.6 .1z"/>
<path d="M56.7 189.2l.3 .1z"/>
<path d="M57.3 189.2l.6 .1z"/>
<path d="M58.3 189.2l.2 .1z"/>
<path d="M58.8 189.2l.7 .1z"/>
<path d="M59.8 189.2l.3 .1z"/>
<path d="M60.4 189.2l.6 .1z"/>
<path d="M61.3 189.2l.3 .1z"/>
<path d="M62 189.2l.6 .1z"/>
<path d="M62.9 189.2l.3 .1z"/>
<path d="M63.5 189.2l.6 .1z"/>
<path d="M64.4 189.2l.3 .1z"/>
<path d="M65 189.2l.7 .1z"/>
<path d="M66 189.2l.3 .1z"/>
<path d="M66.6 189.2l.6 .1z"/>
<path d="M67.5 189.2l.3 .1z"/>
<path d="M68.1 189.2l.6 .1z"/>
<path d="M69.1 189.2l.3 .1z"/>
<path d="M69.7 189.2l.6 .1z"/>
<path d="M70.6 189.2l.3 .1z"/>
<path d="M71.2 189.2l.6 .1z"/>
<path d="M72.1 189.2l.3 .1z"/>
<path d="M72.8 189.2l.6 .1z"/>
<path d="M73.7 189.2l.3 .1z"/>
<path d="M74.3 189.2l.6 .1z"/>
<path d="M75.2 189.2l.4 .1z"/>
<path d="M75.9 189.2l.6 .1z"/>
<path d="M76.8 189.2l.2 .1z"/>
<path d="M77.4 189.2l.6 .1z"/>
<path d="M78.3 189.2l.3 .1z"/>
<path d="M78.9 189.2l.6 .1z"/>
<path d="M79.8 189.2l.4 .1z"/>
<path d="M80.5 189.2l.6 .1z"/>
<path d="M81.4 189.2l.2 .1z"/>
</g>
<g fill="#aaa9a9">
<path d="M68.4 181.7h7.2v3.3h-7.2z"/>
<path d="M68.4 187.5h7.2v3.3h-7.2z"/>
<path d="M68.4 193.5h7.2v3.3h-7.2z"/>
</g>
<g fill="none" stroke="#000" stroke-width=".21">
<path d="M107.3 42.4h77.7M107.3 58.2h77.7M107.5 42.5v95M118.4 47.6h66.6M118.4 52.9h66.6M118.6 42.2v95.5M129.6 52.8v84.9M140.7 52.8v84.9M151.7 47.5v90.2M162.8 52.8v84.9M173.9 52.8v84.9M185 42.5v95"/>
<path d="M107.3 63.5h77.7M107.3 68.8h77.7M107.3 74.1h77.7M107.3 79.4h77.7M107.3 84.7h77.7M107.3 90h77.7M107.3 95.3h77.7M107.3 100.6h77.7M107.3 105.9h77.7M107.3 111.1h77.7M107.3 116.4h77.7M107.3 121.7h77.7"/>
<path d="M107.3 127h77.7M107.3 132.3h77.7M107.3 137.6h77.7"/>
</g>
<text font-size="3.9" x="129.8" y="26.7">BTA16, BTB16 and T16 Series</text>
<g font-size="3.5">
<text x="23.7" y="37.1">Figure 14: D PAK Package Mechanical Data</text>
<text x="140.5" y="45.6">DIMENSIONS</text>
<text x="109.1" y="50.9">REF.</text>
<text x="125.9" y="50.9">Millimeters</text>
<text x="162.8" y="50.9">Inches</text>
<text x="120.5" y="56.2">Min.</text>
<text x="131.6" y="56.2">Typ.</text>
<text x="142.3" y="56.2">Max.</text>
<text x="153.8" y="56.2">Min.</text>
<text x="164.8" y="56.2">Typ.</text>
<text x="175.5" y="56.2">Max.</text>
<text x="111.8" y="61.5">A</text>
<text x="120.6" y="61.5">4.30</text>
<text x="142.7" y="61.5">4.60</text>
<text x="152.9" y="61.5">0.169</text>
<text x="175" y="61.5">0.181</text>
<text x="110.8" y="66.8">A1</text>
<text x="120.6" y="66.8">2.49</text>
<text x="142.8" y="66.8">2.69</text>
<text x="152.9" y="66.8">0.098</text>
<text x="175" y="66.8">0.106</text>
<text x="110.8" y="72.1">A2</text>
<text x="111.8" y="77.3">B</text>
<text x="120.6" y="77.3">0.70</text>
<text x="120.6" y="72.1">0.03</text>
<text x="142.7" y="77.3">0.93</text>
<text x="142.8" y="72.1">0.23</text>
<text x="152.9" y="77.3">0.027</text>
<text x="152.9" y="72.1">0.001</text>
<text x="175" y="77.3">0.037</text>
<text x="175" y="72.1">0.009</text>
<text x="110.8" y="82.6">B2</text>
<text x="120.6" y="82.6">1.25</text>
<text x="131.7" y="82.6">1.40</text>
<text x="152.9" y="82.6">0.048 0.055</text>
<text x="111.7" y="87.9">C</text>
<text x="120.6" y="87.9">0.45</text>
<text x="142.7" y="87.9">0.60</text>
<text x="152.9" y="87.9">0.017</text>
<text x="175" y="87.9">0.024</text>
<text x="110.7" y="93.2">C2</text>
<text x="120.6" y="93.2">1.21</text>
<text x="142.7" y="93.2">1.36</text>
<text x="152.9" y="93.2">0.047</text>
<text x="175" y="93.2">0.054</text>
<text x="111.7" y="98.5">D</text>
<text x="120.6" y="98.5">8.95</text>
<text x="142.7" y="98.5">9.35</text>
<text x="152.9" y="98.5">0.352</text>
<text x="175" y="98.5">0.368</text>
<text x="111.8" y="103.8">E</text>
<text x="119.6" y="103.8">10.00</text>
<text x="141.8" y="103.8">10.28 0.393</text>
<text x="175" y="103.8">0.405</text>
<text x="111.6" y="109.1">G</text>
<text x="120.6" y="109.1">4.88</text>
<text x="142.7" y="109.1">5.28</text>
<text x="152.9" y="109.1">0.192</text>
<text x="175" y="109.1">0.208</text>
<text x="111" y="119.7">L2</text>
<text x="112" y="114.4">L</text>
<text x="119.6" y="114.4">15.00</text>
<text x="120.6" y="119.7">1.27</text>
<text x="141.8" y="114.4">15.85 0.590</text>
<text x="142.7" y="119.7">1.40</text>
<text x="152.9" y="119.7">0.050</text>
<text x="175" y="119.7">0.055</text>
<text x="175" y="114.4">0.624</text>
<text x="111" y="125">L3</text>
<text x="120.6" y="125">1.40</text>
<text x="142.7" y="125">1.75</text>
<text x="152.9" y="125">0.055</text>
<text x="175" y="125">0.069</text>
<text x="111.7" y="130.3">R</text>
<text x="131.7" y="130.3">0.40</text>
<text x="163.9" y="130.3">0.016</text>
<text x="110.8" y="135.5">V2</text>
<text x="122.4" y="135.5">0°</text>
<text x="144.5" y="135.5">8°</text>
<text x="155.6" y="135.5">0°</text>
<text x="177.7" y="135.5">8°</text>
<text x="23.7" y="154.3">Figure 15: D PAK Foot Print Dimensions</text>
<text x="23.7" y="158.7">(in millimeters)</text>
</g>
<text font-size="3" x="181.9" y="266.8">7/9</text>
<g font-size="2.8">
<text x="44.1" y="36.1">2</text>
<text x="44.1" y="153.3">2</text>
</g>
<g font-size="2.1" fill="#1f1a17">
<text x="84.1" y="56.2">A</text>
<text x="32.6" y="64.6">L2</text>
<text x="47.7" y="61.1">E</text>
<text x="74.8" y="62.9">C2</text>
<text x="96.8" y="76.6">D</text>
<text x="28.5" y="80.3">L</text>
<text x="32.7" y="86.3">L3</text>
<text x="65.2" y="89.7">A1</text>
<text x="55.8" y="95.6">B2</text>
<text x="56" y="99.4">B</text>
<text x="77.5" y="97.2">C</text>
<text x="91.1" y="96.9">R</text>
<text x="47.8" y="106.1">G</text>
<text x="79.9" y="113.3">A2</text>
<text x="63.7" y="116.2">2mm min.</text>
<text x="63.7" y="118.8">FLAT ZONE</text>
<text x="91.3" y="127">V2</text>
</g>
<g font-size="2.1" fill="#131516">
<text x="55.7" y="171.8">16.90</text>
<text x="30.1" y="189.9">10.30</text>
<text x="90.6" y="190.1">5.08</text>
<text x="81.8" y="196">1.30</text>
<text x="49" y="207.3">8.90</text>
<text x="70" y="205.4">3.70</text>
</g>
</svg>
